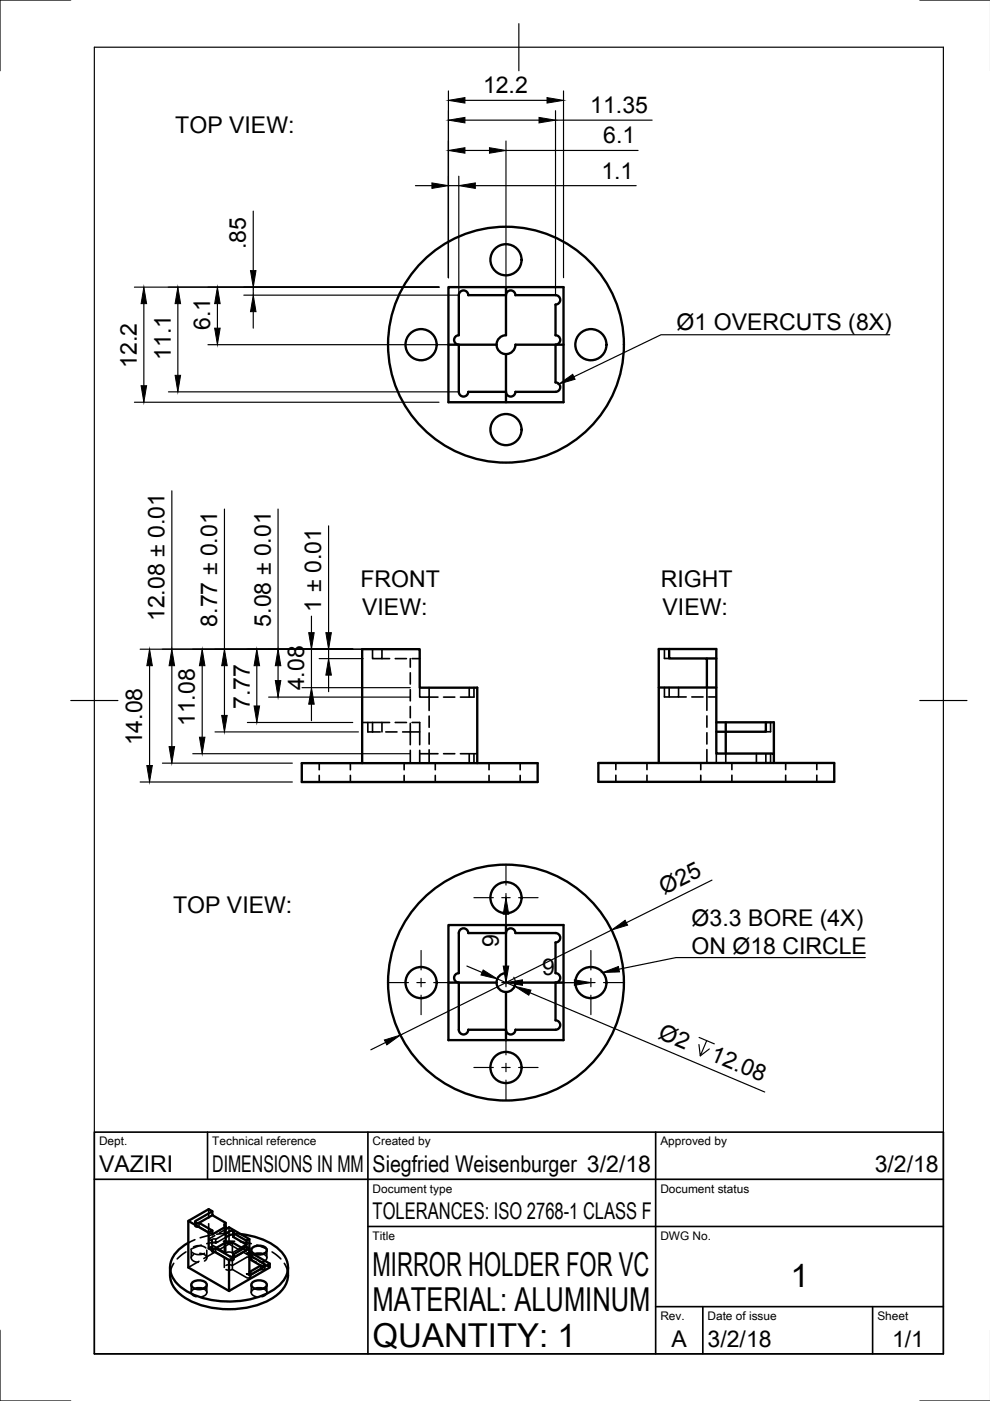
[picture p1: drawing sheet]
<svg xmlns="http://www.w3.org/2000/svg" width="210mm" height="297mm" viewBox="0 0 210 297" stroke-linecap="round" stroke-linejoin="round" font-family="sans-serif">
<!-- layer: Visible -->
<g fill="none" stroke="#000" stroke-width=".5">
<path d="M95.1 60.9h24.4v24.4h-24.4zM95.1 73.1h10.2M105.3 73.1a2 2 0 0 1 2-2v-8.5a1 1 0 0 1 1-1 1 1 0 0 1 1 1h8.5a1 1 0 0 1 1 1 1 1 0 0 1-1 1v6.5a1 1 0 0 1 1 1 1 1 0 0 1-1 1h-8.5a2 2 0 0 1-2 2M105.3 73.1a2 2 0 0 0 2 2M107.3 60.9v1.7h-8a1 1 0 0 0-1-1 1 1 0 0 0-1 1v8.5a1 1 0 0 0-1 1 1 1 0 0 0 1 1v10a1 1 0 0 0 1 1 1 1 0 0 0 1-1h8v2.2M119.5 73.1h-1.7v8a1 1 0 0 1 1 1 1 1 0 0 1-1 1h-8.5a1 1 0 0 1-1 1 1 1 0 0 1-1-1v-8M141.9 137.6v2h8v6.2M149.9 139.6h2M139.7 145.8v-8.2h12.2v8.2M151.9 153.1h12.2v6.7M153.9 153.1v2h-2M162.4 153.1v2h-8.5v4.7"/>
<path d="M64 161.8h50v4h-50zM76.8 161.8v-24.2h12.2v8.2h12.2v16M126.9 161.8h50v4h-50zM139.7 161.8v-16h12.2v14h12.2v2M95.1 196.1h24.4v24.4h-24.4zM107.3 196.1v1.7h-8a1 1 0 0 0-1-1 1 1 0 0 0-1 1v8.5a1 1 0 0 0-1 1 1 1 0 0 0 1 1v10a1 1 0 0 0 1 1 1 1 0 0 0 1-1h8v2.2M95.1 208.3h10.2M105.3 208.3a2 2 0 0 1 2-2v-8.5a1 1 0 0 1 1-1 1 1 0 0 1 1 1h8.5a1 1 0 0 1 1 1 1 1 0 0 1-1 1v6.5a1 1 0 0 1 1 1 1 1 0 0 1-1 1h-8.5a2 2 0 0 1-2 2M105.3 208.3a2 2 0 0 0 2 2M119.5 208.3h-1.7v8a1 1 0 0 1 1 1 1 1 0 0 1-1 1h-8.5a1 1 0 0 1-1 1 1 1 0 0 1-1-1v-8M39.9 258.9l4.3 2.5v3.3l4.4 2.5M42.2 259.3l2.8 1.6-.8 .5"/>
<path d="M45 256.8l-3.6 2.2 .3 .3h.5M45 257.6l-2.8 1.7M47.9 259.3l-.3 .4 .3 .4M36.1 268.7a6.5 6.5 0 0 0 4.2 7.1 19.5 19.5 0 0 0 17.6-.6 6.2 6.2 0 0 0 3.2-6.5M40.7 272a2.15 2.15 0 0 1 3.1 .3 1.42 1.42 0 0 1-1.9 1 1.26 1.26 0 0 1-1.3-1zM41.3 273.2l.9-.1 .8 .1M45.7 264.6l3 1.8M45.7 264.6h-.7l-.1-.1 .1-.3-.8 .5M47.9 263.4a1.56 1.56 0 0 0 1.4 0l2.3 1.3M47.9 260.6l.7-.4 4.3 2.5v2l-.6-.4-2.9 1.7M47.9 260.1v-.8l-2.9-1.7v-.8l-.8-.4-4.3 2.5v9.8l8.7 5M47.9 260.1v3.3"/>
<path d="M47.9 260.1l-2.9 1.6v-.8M47.9 263.4l-2.2 1.2M48.6 267.2l4.3-2.5v5.7l4.3-2.5v.8l-8.6 5zM49.4 261.4l2.9 1.7 .6-.4M49.4 261.4v.8l2.9 1.7M49.4 266v.4M49.4 261.4l.2-.2-.6-.3-1.1 .6M49.4 261.8h-.4l-1.1 .6M49.4 266l.2 .1-.2 .3h-.7M51 261.7a13.2 13.2 0 0 1 9.2 4.4 4.6 4.6 0 0 1-.8 6.2 16 16 0 0 1-11.5 3.6 15.7 15.7 0 0 1-10.2-3.6 4.8 4.8 0 0 1 .3-7.4l1.9-1.4M52.3 263.1v.8M52.3 263.9l-1.1 .6"/>
<path d="M52.9 265.4l4.3 2.5M52.9 265.7l.2 .2-.1 .3M52.9 266.5l.1 .1M53 266.2l3.1 1.8-.3 .4-.5-.1M53 266.2v.8l2.3 1.3M53 269.6v.5M53 269.6l.1 .3-.2 .2M53.4 272a2.15 2.15 0 0 1 3.2 .3 1.42 1.42 0 0 1-1.9 1 1.26 1.26 0 0 1-1.4-1zM53.4 264.6a2.15 2.15 0 0 1 3.2 .3 1.42 1.42 0 0 1-1.9 1.1 1.26 1.26 0 0 1-1.4-1.1zM54.1 265.9l.8-.2 .9 .2M54.1 273.2l.8-.1 .9 .1M55.3 268.3l-2.3 1.3"/>
<circle cx="107.3" cy="55.1" r="3.3"/>
<circle cx="89.3" cy="73.1" r="3.3"/>
<circle cx="107.3" cy="73.1" r="25"/>
<circle cx="125.3" cy="73.1" r="3.3"/>
<circle cx="107.3" cy="91.1" r="3.3"/>
<circle cx="107.3" cy="190.3" r="3.3"/>
<circle cx="89.3" cy="208.3" r="3.3"/>
<circle cx="107.3" cy="208.3" r="25"/>
<circle cx="125.3" cy="208.3" r="3.3"/>
<circle cx="107.3" cy="226.3" r="3.3"/>
</g>
<!-- layer: Hidden -->
<g fill="none" stroke="#000" stroke-width=".35">
<path d="M79 137.6v2h2v-2M81 139.6h1.6M83.8 139.6h2.4M87 139.6v1.9M87.4 139.6h1.6M140.9 137.6v2h1M76.8 153.2h5.8M78 153.2v2h1M79 155.2h1.6M79 153.2v2M81 153.2v2M81.8 155.2h2.4"/>
<path d="M83.8 153.2h2.4M85.4 155.2h3.6M87 142.6v2.4M87 146.2v2.4M87 149.8v2.4M87 153.4v4.5M87 159.1v2.7M87.4 153.2h1.6v4.7M89 159.8h3.9M89 145.8v2h2v-2M89 159.1v2.7M91 151.8v2.4"/>
<path d="M91 155.4v2.4M91 159v2.8M92.9 147.8h-1.9v2.8M94 159.8h2.4M94 147.8h2.4M97.6 159.8h3.6M97.6 147.8h1.9M99.5 145.8v2h1v-2M99.5 159.8v2M100.5 159.8v2M140.9 145.8v2h1M141.9 145.8v2h2v-2"/>
<path d="M143.9 147.8h1.6M146.7 147.8h2.4M149.9 145.8v4.8M149.9 151.8v2.4M149.9 155.4v2.3M149.9 158.9v2.9M150.3 147.8h1.6M151.9 159.8v2M153.9 159.8v2M160.4 159.8v2M162.4 159.8v2M163.4 153.1v2h-1"/>
<path d="M163.4 159.8v2M67.7 161.8v1.4M67.7 164.4v1.4M74.3 161.8v1.4M74.3 164.4v1.4M85.7 161.8v1.4M85.7 164.4v1.4M92.3 161.8v1.4M92.3 164.4v1.4M103.7 161.8v1.4M103.7 164.4v1.4M110.3 161.8v1.4"/>
<path d="M110.3 164.4v1.4M130.6 161.8v1.4M130.6 164.4v1.4M137.2 161.8v1.4M137.2 164.4v1.4M148.6 161.8v1.4M148.6 164.4v1.4M155.2 161.8v1.4M155.2 164.4v1.4M166.6 161.8v1.4M166.6 164.4v1.4M173.2 161.8v1.4"/>
<path d="M173.2 164.4v1.4M41.3 259.1v.8M41.4 259.7l.8-.4v.8l-.4 .1a.31 .31 0 0 1-.3-.1 .31 .31 0 0 1-.1-.4zM44.2 256.4v1.9M44.2 259.5v1.9M47.6 259.7v2.1M36.8 267.8l-.5 1.2-.2 1.4M39.4 265.4l-1.8 1.5M40.5 265.1v1.6M40.5 272.4v1.6M40.8 265.5l.5 .3 .7 .2 1.4-.3M41 264.4l1.4-.3 .8 .2 .4 .3"/>
<path d="M41 266a.79 .79 0 0 0-.4 .9 .79 .79 0 0 0 .8 .6l.6 .1M41.3 262.8l-1.4 .7M41.3 273.2a.83 .83 0 0 0-.8 .9 .83 .83 0 0 0 .9 .8h.2M42.2 267.4l-2.3 1.3M42.2 260.1l2.8 1.6M42.4 265.7l.2 .1a.94 .94 0 0 1 1 .3 .94 .94 0 0 1 .1 1l-.3 .3M42.7 264l-2.2 .9M43 273.2a.85 .85 0 0 1 .8 .9 .85 .85 0 0 1-.9 .8h-.1M43.8 265.1v1.6M43.8 272.4v1.6M44.7 261.9l-2.3 .5M44.9 263v.8"/>
<path d="M44.9 264.4v.9M45 265.1l.7-.5v.9h-.3a.31 .31 0 0 1-.4 0 .31 .31 0 0 1 0-.4zM45.3 265.6l-2.1 1.2M45.7 263.6l-.3-.1a.3 .3 0 0 0-.4 .1 .3 .3 0 0 0 0 .4l2.9 1.6 .6-.2 .8 .2 1.9-1.1M45.7 265.5l3.4 1.8a.3 .3 0 0 0 .4-.1 .3 .3 0 0 0-.1-.4M45.7 262.8v.8M46.2 263.3l-2.4 .4M47.4 263.2h2.4M47.6 263v2.4M47.6 266.6v2.1M47.9 261.5l-2.2 1.3-.3-.1a.3 .3 0 0 0-.4 .1 .3 .3 0 0 0 0 .4l-.8-.5 1.3-.7M47.9 260.6l-1.3 .8"/>
<path d="M47.9 262.4l-2.2 1.2M47.9 263.4v2.2M48.3 261.5l-2.4 .2M48.6 260.2v3.5l2.2 1.3M48.6 263.7l-2.3 1.3M49.3 269.1l-.7 .2-.7-.1M49.3 269.1l3.3 1.9a.3 .3 0 0 0 .4-.1 .3 .3 0 0 0 0-.4l2.3-1.4 .3 .1a.3 .3 0 0 0 .5-.1 .3 .3 0 0 0-.1-.4l-.7-.4v.8M49.3 263.4v2.3M49.3 266.9v2.2M49.4 261.8l.2 .2-.2 .2M49.4 266.4v.4M49.5 261.5l1.5 .2"/>
<path d="M49.6 261.2v.8M49.6 266.2v.8M50.9 263.3l2.4 .4M51.6 264.7l.7 .5M51.8 265.6l2.1 1.2M52.3 264.3v.9M52.3 265.2l-2.9 1.6M52.9 265.4l-.6 .4 .6-.1M52.9 270.1h-.6l.6 .3M52.9 266.5l-.6 .1-3 1.7-.7-.1-.7 .1M53 266.6l.1 .2-.1 .2M53 270.1v.4"/>
<path d="M53.1 266v.8M53.1 269.9v.8M53.3 265.1v1.6M53.3 272.4v1.6M54.1 265.9a.83 .83 0 0 0-.8 .8 .83 .83 0 0 0 .8 .8l.2 .1M54.1 273.2a.85 .85 0 0 0-.8 .9 .85 .85 0 0 0 .9 .8h.1M54.4 264l2.2 .9M54.9 267.4l2.3 1.3M55.8 265.9a.83 .83 0 0 1 .8 .8 .83 .83 0 0 1-.9 .8l-.2 .1M55.8 273.2a.83 .83 0 0 1 .8 .9 .83 .83 0 0 1-.9 .8h-.2M56.1 268.1v.8M56.6 265.1v1.6"/>
<path d="M56.6 272.4v1.6M57.7 265.4l1.8 1.5M60.3 267.8l.5 1.2 .3 1.4"/>
</g>
<!-- layer: Border -->
<path d="M15 0h-15v15M20 10h180v277h-180zM110 5v10M195 0h15M15 148.5h10M195 148.5h10M0 282v15h15M195 297h15" fill="none" stroke="#000" stroke-width=".25"/>
<!-- layer: TitleBlock -->
<path d="M20 240h180v47h-180zM20 250h180M44 240v10M78 240v47M139 240v47M78 260h122M139 277h61M149 277v10M185 277v10" fill="none" stroke="#000" stroke-width=".35"/>
<!-- layer: Dimensions -->
<g fill="none" stroke="#000" stroke-width=".25">
<path d="M95.1 19.3v39.6M119.5 19.3v39.6M88.1 39.4h3.5M95.1 39.4h2.2M97.3 37.4v31.7M98.6 21.3h17.4M98.6 25.5h15.7M98.6 31.9h5.2M100.8 39.4h34.1M107.3 29.9v30.7M107.3 31.9h28M117.8 23.5v39.1"/>
<path d="M117.8 25.5h20.5M53.7 44.8v12.6M28.5 60.9h64.6M30.5 64.4v17.4M37.7 64.4v15.2M44.1 73.1h51.2M46.1 64.4v5.2M51.7 62.6h45.6M53.7 60.9v1.7M53.7 66.1v3.5M28.5 85.3h64.6M35.7 83.1h61.6"/>
<path d="M36.4 104.1v33.5M47.6 107.9v29.7M59 107.9v29.7M69.7 111.5v22.6M29.7 137.6h57.3M66 130.6v3.5M66 137.6v8.2M67.7 139.6h9.3M69.7 137.6v2M31.7 141.1v21.2M36.4 141.1v17.2M40.9 159.8h46.1"/>
<path d="M42.9 141.1v15.2M45.6 155.2h30.4M47.6 141.1v10.6M52.5 153.2h22.3M54.5 141.1v8.6M57 147.8h30M59 141.1v3.2M64 145.8h23M66 149.3v3.5M69.7 143.1v3.5M29.7 165.8h32.3M34.4 161.8h27.6"/>
<path d="M107.3 193.8v11M129.7 197.2l-44.8 22.3M151 186.6l-18.2 9M99 204.8l3.2 1.4M105.4 207.5l3.7 1.6M108.9 207.2a2 2 0 0 1 .1 2.2M110.8 208.3h11M112.3 210.5l49.8 21M148.2 220l3.3 1.3M81.8 221l-3.2 1.6M149.8 220.6l-1.3 3.3-.3-2.4M150.4 222.4l-1.9 1.5"/>
</g>
<g fill="#000" stroke="#000" stroke-width=".21">
<path d="M91.6 38.8l3.5 .6-3.5 .5zM95.1 21.3l3.5-.6v1.2zM95.1 25.5l3.5-.6v1.2zM95.1 31.9l3.5-.6v1.2zM97.3 39.4l3.5-.6v1.1zM103.8 31.3l3.5 .6-3.5 .6zM114.3 24.9l3.5 .6-3.5 .6zM116 20.7l3.5 .6-3.5 .6zM53.1 57.4h1.2l-.6 3.5zM30.5 60.9l.6 3.5h-1.2zM37.7 60.9l.6 3.5h-1.2zM37.1 79.6h1.2l-.6 3.5z"/>
<path d="M46.1 60.9l.6 3.5h-1.2zM45.5 69.6h1.2l-.6 3.5zM53.7 62.6l.6 3.5h-1.2zM29.9 81.8h1.2l-.6 3.5zM65.5 134.1h1.1l-.6 3.5zM69.1 134.1h1.2l-.6 3.5zM31.7 137.6l.6 3.5h-1.2zM35.8 158.3h1.2l-.6 3.5zM36.4 137.6l.6 3.5h-1.2zM42.9 137.6l.6 3.5h-1.2zM42.3 156.3h1.2l-.6 3.5zM47 151.7h1.2l-.6 3.5z"/>
<path d="M47.6 137.6l.6 3.5h-1.2zM54.5 137.6l.5 3.5h-1.1zM53.9 149.7h1.1l-.5 3.5zM58.4 144.3h1.1l-.5 3.5zM59 137.6l.5 3.5h-1.1zM66 145.8l.6 3.5h-1.1zM69.7 139.6l.6 3.5h-1.2zM31.1 162.3h1.2l-.6 3.5zM107.3 190.3l.6 3.5h-1.2zM129.7 197.2l2.8-2.1 .6 1.1zM102.4 205.6l3 1.9-3.4-.8zM106.7 204.8h1.2l-.6 3.5z"/>
<path d="M107.3 208.3l3.5-.6v1.2zM109.1 209.1l3.5 .8-.5 1.1zM121.8 207.7l3.5 .6-3.5 .6zM81.5 220.5l3.4-1-2.9 2z"/>
</g>
<!-- layer: Center Lines -->
<g fill="none" stroke="#000" stroke-width=".25">
<path d="M100.5 190.3h4.1M106.4 190.3h1.8M107.3 183.5v4.1M107.3 189.4v1.8M107.3 193v4.1M110 190.3h4.1M82.5 208.3h4.1M88.4 208.3h1.8M89.3 201.5v4.1M89.3 207.4v1.8M89.3 211v4.1M92 208.3h4.1"/>
<path d="M106.4 208.3h1.8M107.3 207.4v1.8M107.3 219.5v4.1M118.5 208.3h4.1M124.4 208.3h1.8M125.3 201.5v4.1M125.3 207.4v1.8M125.3 211v4.1M128 208.3h4.1M100.5 226.3h4.1M106.4 226.3h1.8M107.3 225.4v1.8"/>
<path d="M107.3 229v4.1M110 226.3h4.1"/>
</g>
<!-- layer: Annotations -->
<path d="M118.5 81.4l2.9-2 .5 1zM127.8 206.2l3.3-1.3 .2 1.2z" fill="#000" stroke="#000" stroke-width=".21"/>
<path d="M188.6 71h-48.5l-18.4 8.9M183.5 203h-40.2l-12.1 2.5" fill="none" stroke="#000" stroke-width=".25"/>
<g font-size="7">
<text x="79" y="270.5">MIRROR HOLDER FOR VC</text>
<text x="167.6" y="272.9">1</text>
<text x="79" y="278">MATERIAL: ALUMINUM</text>
<text x="79" y="285.5">QUANTITY: 1</text>
</g>
<g font-size="4.9">
<text x="102.4" y="19.8">12.2</text>
<text x="125.2" y="23.9">11.35</text>
<text x="37.2" y="28.1">TOP VIEW:</text>
<text x="127.9" y="30.4">6.1</text>
<text x="127.5" y="37.9">1.1</text>
<text x="52.1" y="52.8" transform="rotate(-90 52.1 52.8)">.85</text>
<text x="44.5" y="70" transform="rotate(-90 44.5 70)">6.1</text>
<text x="143.5" y="70">Ø1 OVERCUTS (8X)</text>
<text x="29" y="78" transform="rotate(-90 29 78)">12.2</text>
<text x="36.2" y="76.3" transform="rotate(-90 36.2 76.3)">11.1</text>
<text x="76.4" y="124.5">FRONT</text>
<text x="140.1" y="124.5">RIGHT</text>
<text x="34.9" y="131.7" transform="rotate(-90 34.9 131.7)">12.08 ± 0.01</text>
<text x="68.1" y="129.7" transform="rotate(-90 68.1 129.7)">1 ± 0.01</text>
<text x="76.8" y="130.4">VIEW:</text>
<text x="140.5" y="130.4">VIEW:</text>
<text x="46" y="132.9" transform="rotate(-90 46 132.9)">8.77 ± 0.01</text>
<text x="57.4" y="132.9" transform="rotate(-90 57.4 132.9)">5.08 ± 0.01</text>
<text x="64.5" y="146.4" transform="rotate(-90 64.5 146.4)">4.08</text>
<text x="41.3" y="154" transform="rotate(-90 41.3 154)">11.08</text>
<text x="53" y="150.3" transform="rotate(-90 53 150.3)">7.77</text>
<text x="30.2" y="158" transform="rotate(-90 30.2 158)">14.08</text>
<text x="140.8" y="189.7" transform="rotate(-26 140.8 189.7)">Ø25</text>
<text x="36.7" y="193.6">TOP VIEW:</text>
<text x="146.6" y="196.4">Ø3.3 BORE (4X)</text>
<text x="105.7" y="200.7" transform="rotate(-90 105.7 200.7)">9</text>
<text x="146.6" y="202.3">ON Ø18 CIRCLE</text>
<text x="114.9" y="206.8">9</text>
<text x="139.3" y="220" transform="rotate(23 139.3 220)">Ø2</text>
<text x="150.4" y="224.7" transform="rotate(23 150.4 224.7)">12.08</text>
<text x="21" y="248.5">VAZIRI</text>
<text x="45" y="248.5">DIMENSIONS IN MM</text>
<text x="79" y="248.5">Siegfried Weisenburger 3/2/18</text>
<text x="185.5" y="248.5">3/2/18</text>
<text x="79" y="258.5">TOLERANCES: ISO 2768-1 CLASS F</text>
<text x="142.4" y="285.7">A</text>
<text x="150" y="285.5">3/2/18</text>
<text x="189.1" y="285.6">1/1</text>
</g>
<g font-size="2.5">
<text x="21" y="242.8">Dept.</text>
<text x="45" y="242.8">Technical reference</text>
<text x="79" y="242.8">Created by</text>
<text x="140" y="242.8">Approved by</text>
<text x="79" y="252.8">Document type</text>
<text x="140" y="252.8">Document status</text>
<text x="79" y="262.8">Title</text>
<text x="140" y="262.8">DWG No.</text>
<text x="140" y="279.8">Rev.</text>
<text x="150" y="279.8">Date of issue</text>
<text x="186" y="279.8">Sheet</text>
</g>
</svg>
